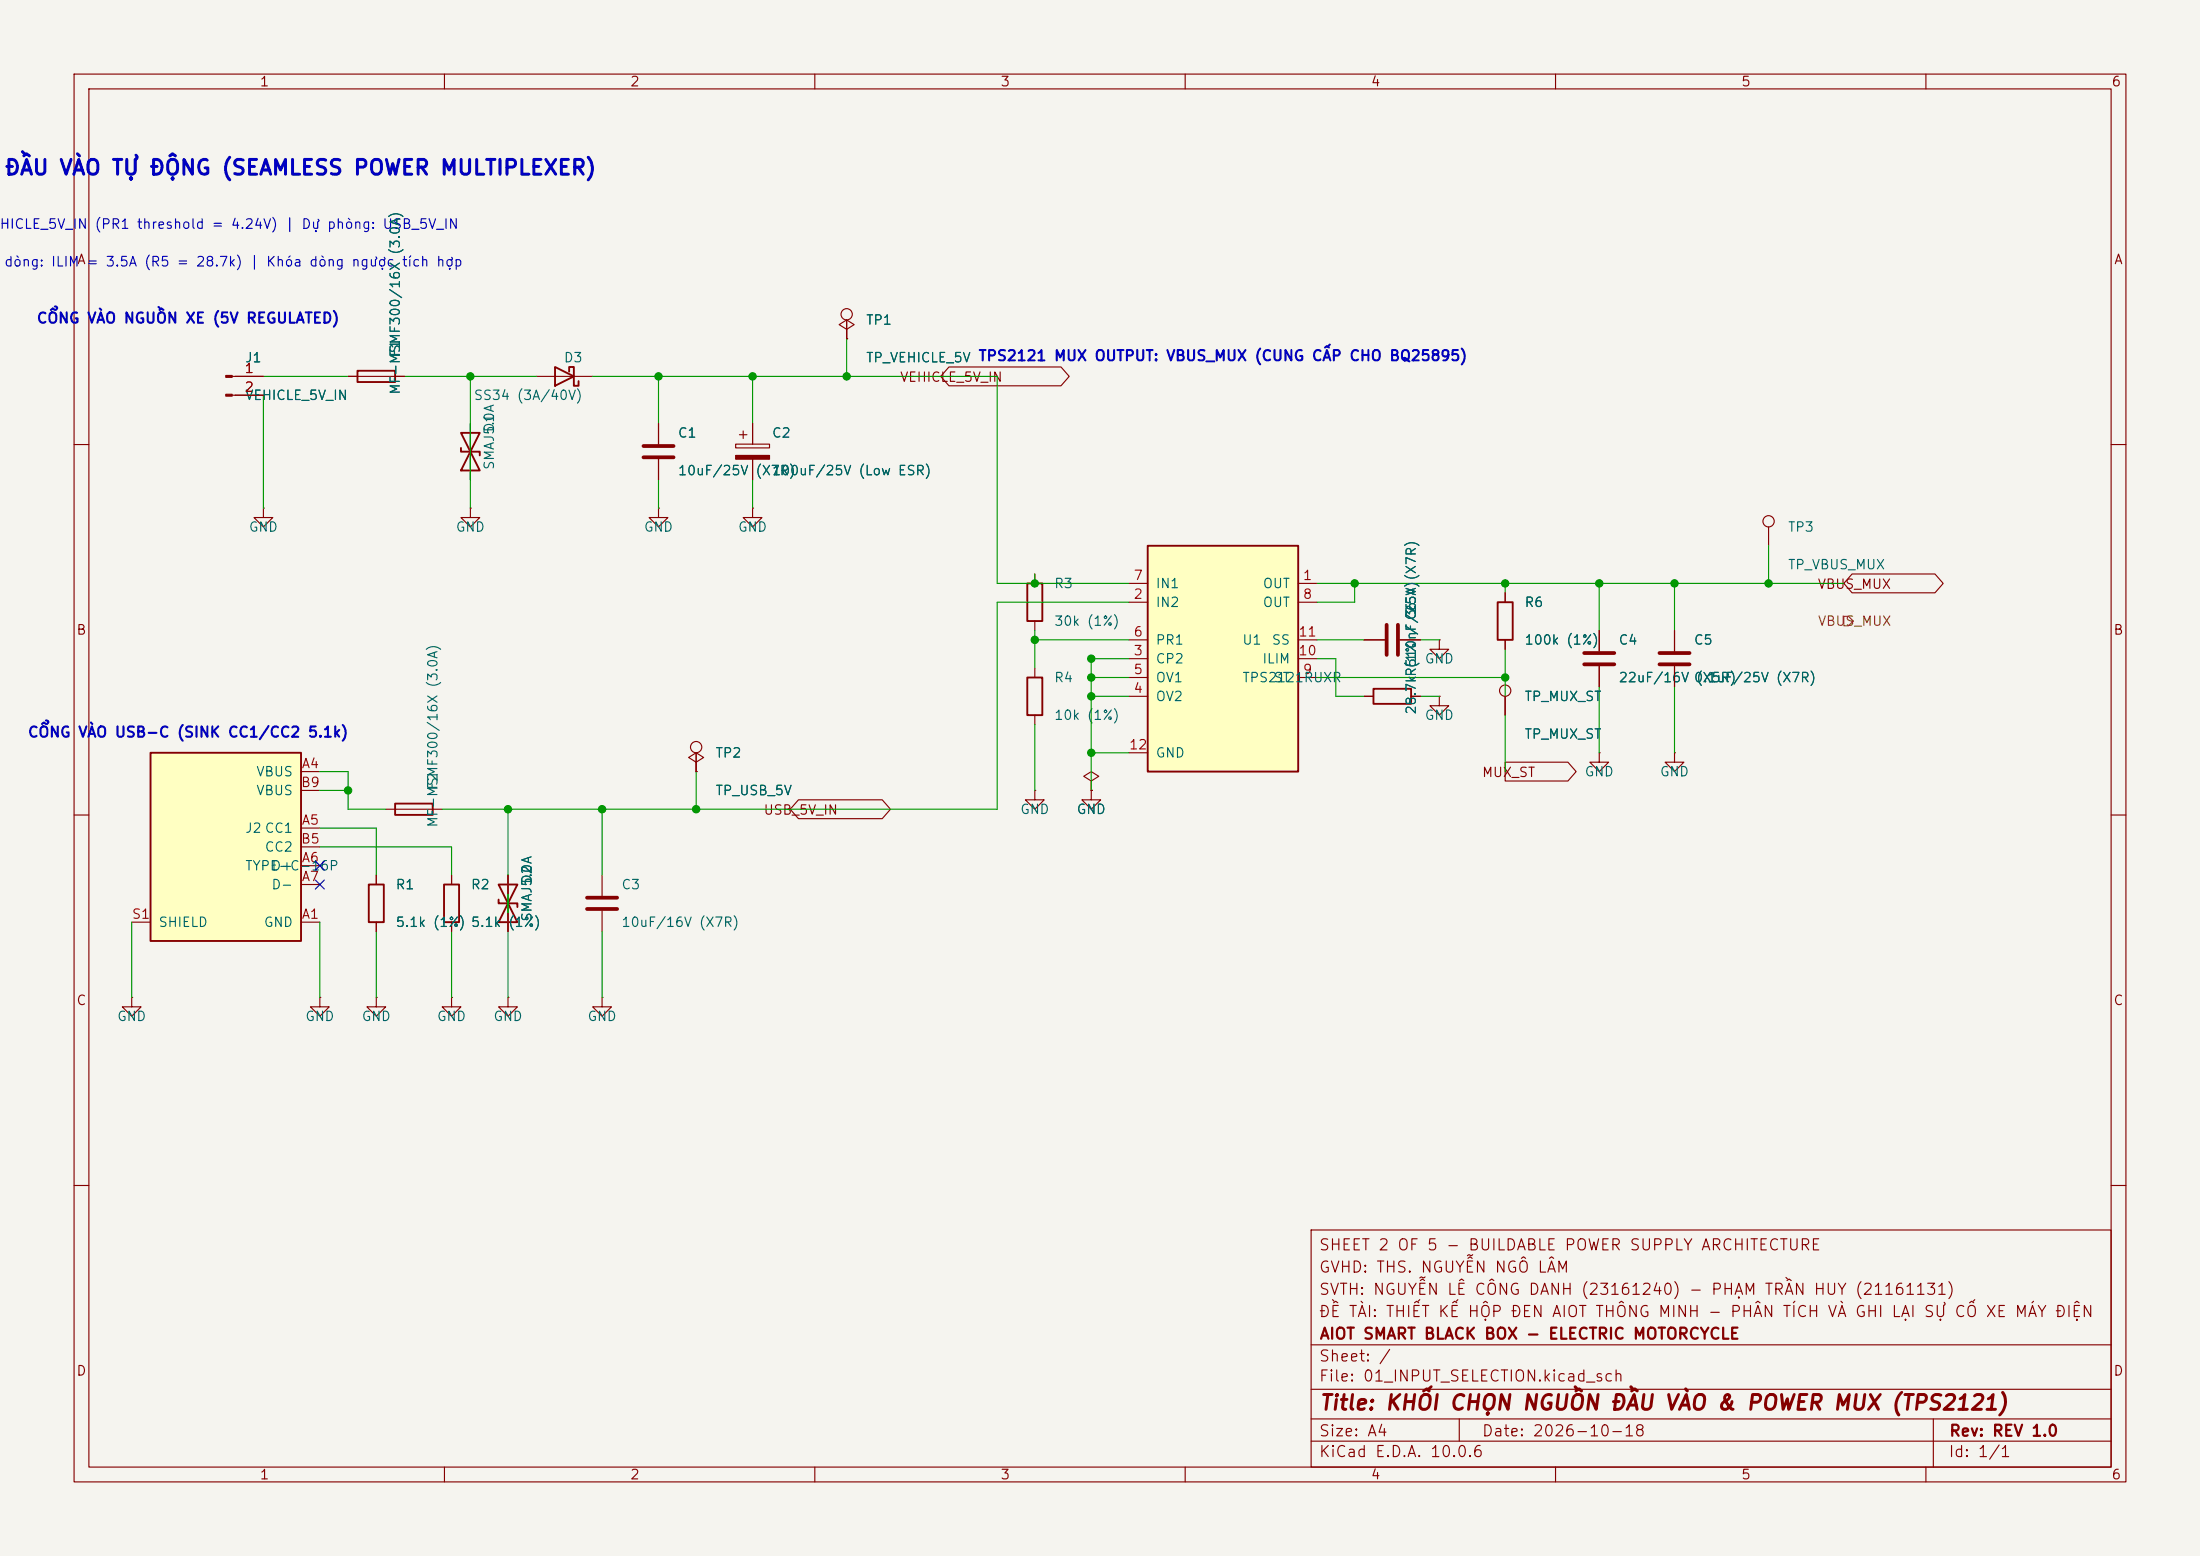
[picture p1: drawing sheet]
<svg xmlns="http://www.w3.org/2000/svg" width="297mm" height="210mm" viewBox="0 0 297 210" stroke-linecap="round" stroke-linejoin="round" font-family="sans-serif">
<path d="M0 0h297v210h-297z" fill="#f5f4ef" stroke="#f5f4ef" stroke-width=".14"/>
<g fill="none" stroke="#840000" stroke-width=".15">
<path d="M10 10h277v190h-277zM12 12h273v186h-273zM60 10v2M110 10v2M160 10v2M210 10v2M260 10v2M47 50.8h7.6M88.9 57.2v2.7M99.3 59.9h4.6v.6h-4.6zM99.8 58.7h1M100.3 58.2v1"/>
<path d="M101.6 57.2v2.7M114.3 44.5l1-.7-1-.6-1 .6 1 .7v1.2M114.3 45.7h.1M114.3 43.2v2.5M10 60h2M88.9 68.6v1.3h1.3l-1.3 1.2-1.3-1.2h1.3M88.9 68.6h.1M88.9 62v2.8M101.6 68.6v1.3h1.3l-1.3 1.2-1.3-1.2h1.3M101.6 68.6h.1M101.6 62v2.8M139.7 77.5v1.2"/>
<path d="M285 60h2M139.7 83.8v1.3M139.7 90.2v1.2M139.7 96.5v1.3M10 110h2M61 118.1v1.3M68.6 118.1v7.6M81.3 118.1v2.8M94 102.9l1-.7-1-.6-1 .6 1 .7v1.2M94 104.1h.1M139.7 106.7v1.3h1.3l-1.3 1.2-1.3-1.2h1.3M139.7 106.7h.1"/>
<path d="M147.3 106.7v1.3h1.3l-1.3 1.2-1.3-1.2h1.3M147.3 106.7h.1M147.3 105.4l1-.6-1-.7-1 .7 1 .6v1.3M285 110h2M17.8 134.6v1.3h1.2l-1.2 1.3-1.3-1.3h1.3M17.8 134.6h.1M43.2 134.6v1.3h1.2l-1.2 1.3-1.3-1.3h1.3M43.2 134.6h.1M61 124.5v1.2M81.3 134.6v1.3h1.2l-1.2 1.3-1.3-1.3h1.3M81.3 134.6h.1M81.3 122.9v2.8"/>
<path d="M10 160h2M177 166h108v32h-108zM285 160h2M60 198v2M110 198v2M160 198v2M177 194.5h108M177 191.5h108M177 187.5h108M177 181.5h108M197 191.5v3M210 198v2"/>
<path d="M260 198v2M261 191.5v6.5"/>
<circle cx="114.3" cy="42.4" r=".76"/>
</g>
<path d="M48.3 50h5v1.6h-5zM138.7 78.7h2v5.1h-2zM138.7 91.4h2v5.1h-2zM59.9 119.4h2.1v5.1h-2.1zM67.3 119.4h2.5l-2.5 5.1h2.5zM67.3 121.4v.5h2.5v.5" fill="none" stroke="#840000" stroke-width=".25"/>
<path d="M86.9 60.2h4M86.9 61.7h4M79.2 121.2h4.1M79.2 122.7h4.1" fill="none" stroke="#840000" stroke-width=".51"/>
<path d="M99.3 61.5h4.6v.5h-4.6z" fill="#840000" stroke="#840000" stroke-width=".15"/>
<path d="M20.3 101.6h20.3v25.4h-20.3z" fill="#ffffc2"/>
<path d="M20.3 101.6h20.3v25.4h-20.3z" fill="none" stroke="#840000" stroke-width=".25"/>
<path d="M40.6 104.1h2.6M40.6 111.8h2.6M40.6 116.8h2.6M40.6 119.4h2.6M40.6 114.3h2.6M40.6 106.7h2.6M17.8 124.5h2.5M40.6 124.5h2.6" fill="none" stroke="#840000" stroke-width=".15"/>
<path d="M154.9 73.7h20.4v30.4h-20.4z" fill="#ffffc2"/>
<path d="M62.2 58.4h2.6l-2.6 5.1h2.6zM74.9 49.5l2.6 1.3-2.6 1.3zM76.8 50.2v-.7h.7v2.6h.6v-.7M62.2 60.5v.5h2.6v.5M154.9 73.7h20.4v30.4h-20.4zM185.4 93h5.1v2h-5.1zM202.2 81.3h2v5.1h-2zM49.8 119.4h2v5.1h-2zM53.3 108.5h5.1v1.5h-5.1z" fill="none" stroke="#840000" stroke-width=".25"/>
<g fill="none" stroke="#840000" stroke-width=".15">
<path d="M31.3 50.8h4.3M31.3 53.3h4.3M47 50.8h1.3M53.3 50.8h1.3M63.5 57.2v7.6M72.4 50.8h7.6M88.9 57.2v2.7M101.6 57.2v2.7M114.3 45.7h.1M114.3 43.2v2.5M128.1 49.5h15.1l1.1 1.3-1.1 1.3h-15.1l-1.1-1.3zM35.6 68.6v1.3h1.2l-1.2 1.2-1.3-1.2h1.3"/>
<path d="M35.6 68.6h.1M63.5 68.6v1.3h1.3l-1.3 1.2-1.3-1.2h1.3M63.5 68.6h.1M88.9 62v2.8M101.6 62v2.8M152.4 78.7h2.5M175.3 78.7h2.5M238.8 71.1v2.6M250 77.5h11.2l1.1 1.2-1.1 1.3h-11.2l-1.1-1.3zM152.4 81.3h2.5M152.4 88.9h2.5M152.4 94h2.5"/>
<path d="M152.4 91.4h2.5M152.4 86.4h2.5M175.3 81.3h2.5M175.3 88.9h2.5M175.3 91.4h2.5M175.3 86.4h2.5M184.1 94h1.3M184.1 86.4h2.8M189 86.4h2.8M190.5 94h1.3M194.3 86.4v1.2h1.3l-1.3 1.3-1.3-1.3h1.3M194.3 86.4h.1"/>
<path d="M194.3 94v1.3h1.3l-1.3 1.2-1.3-1.2h1.3M194.3 94h.1M203.2 80v1.3M203.2 86.4v1.2M203.2 94v2.5M215.9 85.1v2.8M215.9 89.9v2.8M226.1 85.1v2.8M226.1 89.9v2.8M50.8 118.1v1.3M52.1 109.2h7.6M61 118.1v1.3"/>
<path d="M68.6 118.1v2.6M94 104.1h.1M94 101.6v2.5M107.8 107.9h11.3l1.1 1.3-1.1 1.3h-11.3l-1.1-1.3zM147.3 106.7h.1M152.4 101.6h2.5M203.2 102.9h8.5l1.1 1.2-1.1 1.3h-8.5zM215.9 101.6v1.3h1.3l-1.3 1.2-1.3-1.2h1.3M215.9 101.6h.1M226.1 101.6v1.3h1.2l-1.2 1.2-1.3-1.2h1.3M226.1 101.6h.1M50.8 134.6v1.3h1.3l-1.3 1.3-1.3-1.3h1.3"/>
<path d="M50.8 134.6h.1M50.8 124.5v1.2M61 134.6v1.3h1.2l-1.2 1.3-1.3-1.3h1.3M61 134.6h.1M61 124.5v1.2M68.6 134.6v1.3h1.2l-1.2 1.3-1.3-1.3h1.3M68.6 134.6h.1M68.6 123.2v2.5"/>
<circle cx="238.8" cy="70.4" r=".76"/>
<circle cx="203.2" cy="93.2" r=".76"/>
<circle cx="94" cy="100.8" r=".76"/>
</g>
<path d="M187.2 84.3v4.1M188.7 84.3v4.1M213.9 88.1h4M213.9 89.7h4M224 88.1h4.1M224 89.7h4.1" fill="none" stroke="#840000" stroke-width=".51"/>
<g fill="#840000" stroke="#840000" stroke-width=".15">
<path d="M30.5 50.7h.8v.2h-.8z"/>
<path d="M30.5 53.2h.8v.3h-.8z"/>
</g>
<path d="M248.9 83.2h.7l.6 .6-.6 .7h-.7z" fill="none" stroke="#725600" stroke-width=".15"/>
<g fill="none" stroke="#009600" stroke-width=".15">
<path d="M35.6 50.8h11.4M35.6 53.3v15.3M54.6 50.8h17.8M63.5 50.8v17.8M80 50.8h54.6v27.9h17.8M88.9 50.8v6.4M101.6 50.8v6.4M114.3 45.7v5.1M88.9 64.8v3.8M101.6 64.8v3.8M139.7 77.5v1.2M177.8 78.7h71.1"/>
<path d="M182.9 78.7v2.6h-5.1M203.2 78.7v1.3M215.9 78.7v6.4M226.1 78.7v6.4M238.8 73.7v5M139.7 85.1v5.1M139.7 97.8v8.9M139.7 86.4h12.7M147.3 91.4h5.1M147.3 94h5.1M152.4 81.3h-17.8v27.9h-74.9M152.4 88.9h-5.1v17.8"/>
<path d="M177.8 86.4h6.3M177.8 88.9h2.5v5.1h3.8M177.8 91.4h25.4M191.8 86.4h2.5M191.8 94h2.5M203.2 87.6v16.5M215.9 92.7v8.9M226.1 92.7v8.9M43.2 104.1h3.8v5.1h5.1M43.2 111.8h7.6v6.3M43.2 114.3h17.8v3.8M43.2 106.7h3.8"/>
<path d="M68.6 109.2v25.4M81.3 109.2v8.9M94 104.1v5.1M147.3 101.6h5.1M17.8 124.5v10.1M43.2 124.5v10.1M50.8 125.7v8.9M61 125.7v8.9M81.3 125.7v8.9"/>
</g>
<path d="M42.6 116.2l1.2 1.2M42.6 118.8l1.2 1.2M43.8 116.2l-1.2 1.2M43.8 118.8l-1.2 1.2" fill="none" stroke="#000084" stroke-width=".15"/>
<g fill="#009600" stroke="#009600" stroke-width=".14">
<circle cx="88.9" cy="50.8" r=".5"/>
<circle cx="101.6" cy="50.8" r=".5"/>
<circle cx="114.3" cy="50.8" r=".5"/>
<circle cx="139.7" cy="78.7" r=".5"/>
<circle cx="139.7" cy="86.4" r=".5"/>
<circle cx="147.3" cy="88.9" r=".5"/>
<circle cx="147.3" cy="91.4" r=".5"/>
<circle cx="147.3" cy="94" r=".5"/>
<circle cx="147.3" cy="101.6" r=".5"/>
<circle cx="94" cy="109.2" r=".5"/>
<circle cx="81.3" cy="109.2" r=".5"/>
<circle cx="68.6" cy="109.2" r=".5"/>
<circle cx="215.9" cy="78.7" r=".5"/>
<circle cx="226.1" cy="78.7" r=".5"/>
<circle cx="203.2" cy="78.7" r=".5"/>
<circle cx="203.2" cy="91.4" r=".5"/>
<circle cx="238.8" cy="78.7" r=".5"/>
<circle cx="182.9" cy="78.7" r=".5"/>
<circle cx="47" cy="106.7" r=".5"/>
<circle cx="63.5" cy="50.8" r=".5"/>
</g>
<text font-size="2" fill="#0000c2" x=".5" y="24.1">ĐẦU VÀO TỰ ĐỘNG (SEAMLESS POWER MULTIPLEXER)</text>
<text font-size="2" fill="#840000" x="178" y="190.8">Title: KHỐI CHỌN NGUỒN ĐẦU VÀO &amp; POWER MUX (TPS2121)</text>
<g font-size="1.5" fill="#840000">
<text x="178" y="172.1">GVHD: THS. NGUYỄN NGÔ LÂM</text>
<text x="178" y="169.1">SHEET 2 OF 5 - BUILDABLE POWER SUPPLY ARCHITECTURE</text>
<text x="178" y="178.1">ĐỀ TÀI: THIẾT KẾ HỘP ĐEN AIOT THÔNG MINH - PHÂN TÍCH VÀ GHI LẠI SỰ CỐ XE MÁY ĐIỆN</text>
<text x="178" y="175.1">SVTH: NGUYỄN LÊ CÔNG DANH (23161240) - PHẠM TRẦN HUY (21161131)</text>
<text x="178" y="184.1">Sheet: /</text>
<text x="178" y="181.1">AIOT SMART BLACK BOX - ELECTRIC MOTORCYCLE</text>
<text x="178" y="186.8">File: 01_INPUT_SELECTION.kicad_sch</text>
<text x="178" y="197">KiCad E.D.A. 10.0.6</text>
<text x="178" y="194.2">Size: A4</text>
<text x="200" y="194.2">Date: 2026-10-18</text>
<text x="263" y="197">Id: 1/1</text>
<text x="263" y="194.2">Rev: REV 1.0</text>
</g>
<g font-size="1.4" fill="#0000c2">
<text x="4.9" y="44">CỔNG VÀO NGUỒN XE (5V REGULATED)</text>
<text x="3.7" y="99.9">CỔNG</text>
<text x="10.5" y="99.9">VÀO USB-C (SINK CC1/CC2 5.1k)</text>
</g>
<g font-size="1.3" fill="#840000">
<text x="35" y="12">1</text>
<text x="85" y="12">2</text>
<text x="135" y="12">3</text>
<text x="185" y="12">4</text>
<text x="235" y="12">5</text>
<text x="285" y="12">6</text>
<text x="285.3" y="36">A</text>
<text x="121.4" y="51.9">VEHICLE_5V_IN</text>
<text x="245.3" y="79.8">VBUS_MUX</text>
<text x="10.2" y="86">B</text>
<text x="285.2" y="86">B</text>
<text x="200" y="105.2">MUX_ST</text>
<text x="103" y="110.3">USB_5V_IN</text>
<text x="10.2" y="136">C</text>
<text x="285.2" y="136">C</text>
<text x="10.2" y="186">D</text>
<text x="285.2" y="186">D</text>
<text x="35" y="200">1</text>
<text x="85" y="200">2</text>
<text x="135" y="200">3</text>
<text x="185" y="200">4</text>
<text x="235" y="200">5</text>
<text x="285" y="200">6</text>
</g>
<g font-size="1.3" fill="#0000c2">
<text x="-.1" y="31.2">HICLE_5V_IN</text>
<text x="12.7" y="31.2">(PR1 threshold = 4.24V) | Dự phòng: USB_5V_IN</text>
<text x=".5" y="36.3">dòng: ILIMA= 3.5A (R5 = 28.7k) | Khóa dòng ngược tích hợp</text>
</g>
<g font-size="1.3" fill="#006464">
<text x="116.8" y="44.1">TP1</text>
<text x="33" y="49.2">J1</text>
<text x="54.3" y="53.4" transform="rotate(-90 54.3 53.4)">MF-MSMF300/16X (3.0A)</text>
<text x="54.3" y="48.3" transform="rotate(-90 54.3 48.3)">F1</text>
<text x="76" y="49.2">D3</text>
<text x="116.8" y="49.2">TP_VEHICLE_5V TPS2121 MUX OUTPUT: VBUS_MUX (CUNG CẤP CHO BQ25895)</text>
<text x="116.8" y="49.2">TP_VEHICLE_5V</text>
<text x="33" y="54.3">VEHICLE_5V_IN</text>
<text x="63.9" y="54.3">SS34 (3A/40V)</text>
<text x="67" y="58.4" transform="rotate(-90 67 58.4)">D1</text>
<text x="91.4" y="59.4">C1</text>
<text x="104.1" y="59.4">C2</text>
<text x="67" y="63.5" transform="rotate(-90 67 63.5)">SMAJ5.0A</text>
<text x="91.4" y="64.5">10uF/25V</text>
<text x="101.9" y="64.5">(X7R)</text>
<text x="104.1" y="64.5">100uF/25V (Low ESR)</text>
<text x="33.5" y="72.1">GND</text>
<text x="61.4" y="72.1">GND</text>
<text x="86.8" y="72.1">GND</text>
<text x="99.5" y="72.1">GND</text>
<text x="241.3" y="72.1">TP3</text>
<text x="241.3" y="77.2">TP_VBUS_MUX</text>
<text x="142.2" y="79.7">R3</text>
<text x="155.9" y="82.2">IN2</text>
<text x="155.9" y="79.7">IN1</text>
<text x="170.4" y="79.7">OUT</text>
<text x="170.4" y="82.2">OUT</text>
<text x="191.5" y="83.5" transform="rotate(-90 191.5 83.5)">3.5A)</text>
<text x="191.5" y="78.5" transform="rotate(-90 191.5 78.5)">(X7R)</text>
<text x="205.7" y="82.2">R6</text>
<text x="142.2" y="84.8">30k (1%)</text>
<text x="155.9" y="89.9">CP2</text>
<text x="155.9" y="87.3">PR1</text>
<text x="167.6" y="87.3">U1</text>
<text x="170.3" y="89.9">ILIM</text>
<text x="171.6" y="87.3">SS</text>
<text x="191.5" y="85.8" transform="rotate(-90 191.5 85.8)">/ C6</text>
<text x="192.2" y="89.9">GND</text>
<text x="205.7" y="87.3">100k (1%)</text>
<text x="218.4" y="87.3">C4</text>
<text x="228.6" y="87.3">C5</text>
<text x="142.2" y="92.4">R4</text>
<text x="155.9" y="94.9">OV2</text>
<text x="155.9" y="92.4">OV1</text>
<text x="167.6" y="92.4">TPS2121RUXR</text>
<text x="171.8" y="92.4">ST</text>
<text x="191.5" y="90.3" transform="rotate(-90 191.5 90.3)">(1%</text>
<text x="205.7" y="94.9">TP_MUX_ST</text>
<text x="218.4" y="92.4">22uF/16V 0.1uF/25V (X7R)</text>
<text x="228.9" y="92.4">(X5R)</text>
<text x="142.2" y="97.5">10k (1%)</text>
<text x="191.5" y="96.5" transform="rotate(-90 191.5 96.5)">28.7kR510nF/25V</text>
<text x="192.2" y="97.5">GND</text>
<text x="205.7" y="100">TP_MUX_ST</text>
<text x="34.5" y="105.1">VBUS</text>
<text x="34.5" y="107.6">VBUS</text>
<text x="59.4" y="106.7" transform="rotate(-90 59.4 106.7)">F2</text>
<text x="96.5" y="102.6">TP2</text>
<text x="96.5" y="107.6">TP_USB_5V</text>
<text x="155.9" y="102.6">GND</text>
<text x="213.8" y="105.1">GND</text>
<text x="224" y="105.1">GND</text>
<text x="33" y="112.7">J2 CC1</text>
<text x="59.4" y="111.8" transform="rotate(-90 59.4 111.8)">MF-MSMF300/16X (3.0A)</text>
<text x="137.6" y="110.2">GND</text>
<text x="145.3" y="110.2">GND</text>
<text x="33" y="117.8">TYPE-C-16P</text>
<text x="35.6" y="115.3">CC2</text>
<text x="36.6" y="117.8">D+</text>
<text x="72.1" y="119.4" transform="rotate(-90 72.1 119.4)">D2</text>
<text x="21.3" y="125.4">SHIELD</text>
<text x="35.5" y="125.4">GND</text>
<text x="36.6" y="120.3">D-</text>
<text x="53.3" y="120.3">R1</text>
<text x="53.3" y="125.4">5.1k (1%) 5.1k (1%)</text>
<text x="63.5" y="120.3">R2</text>
<text x="72.1" y="124.5" transform="rotate(-90 72.1 124.5)">SMAJ5.0A</text>
<text x="83.8" y="120.3">C3</text>
<text x="83.8" y="125.4">10uF/16V (X7R)</text>
<text x="15.7" y="138.1">GND</text>
<text x="41.1" y="138.1">GND</text>
<text x="48.7" y="138.1">GND</text>
<text x="58.9" y="138.1">GND</text>
<text x="66.5" y="138.1">GND</text>
<text x="79.2" y="138.1">GND</text>
</g>
<g font-size="1.3" fill="#a90000">
<text x="32.9" y="50.7">1</text>
<text x="32.9" y="53.2">2</text>
<text x="152.9" y="81.1">2</text>
<text x="152.9" y="78.6">7</text>
<text x="175.8" y="78.6">1</text>
<text x="175.8" y="81.1">8</text>
<text x="152.9" y="88.8">3</text>
<text x="152.9" y="86.2">6</text>
<text x="175.2" y="88.8">10</text>
<text x="175.2" y="86.2">11</text>
<text x="152.9" y="93.8">4</text>
<text x="152.9" y="91.3">5</text>
<text x="175.8" y="91.3">9</text>
<text x="152.3" y="101.5">12</text>
<text x="40.5" y="106.5">B9</text>
<text x="40.6" y="104">A4</text>
<text x="40.6" y="111.6">A5</text>
<text x="40.5" y="114.2">B5</text>
<text x="40.6" y="116.7">A6</text>
<text x="40.6" y="119.2">A7</text>
<text x="17.7" y="124.3">S1</text>
<text x="40.6" y="124.3">A1</text>
</g>
<text font-size="1.3" fill="#725600" x="245.3" y="84.8">VBUS_MUX</text>
</svg>
